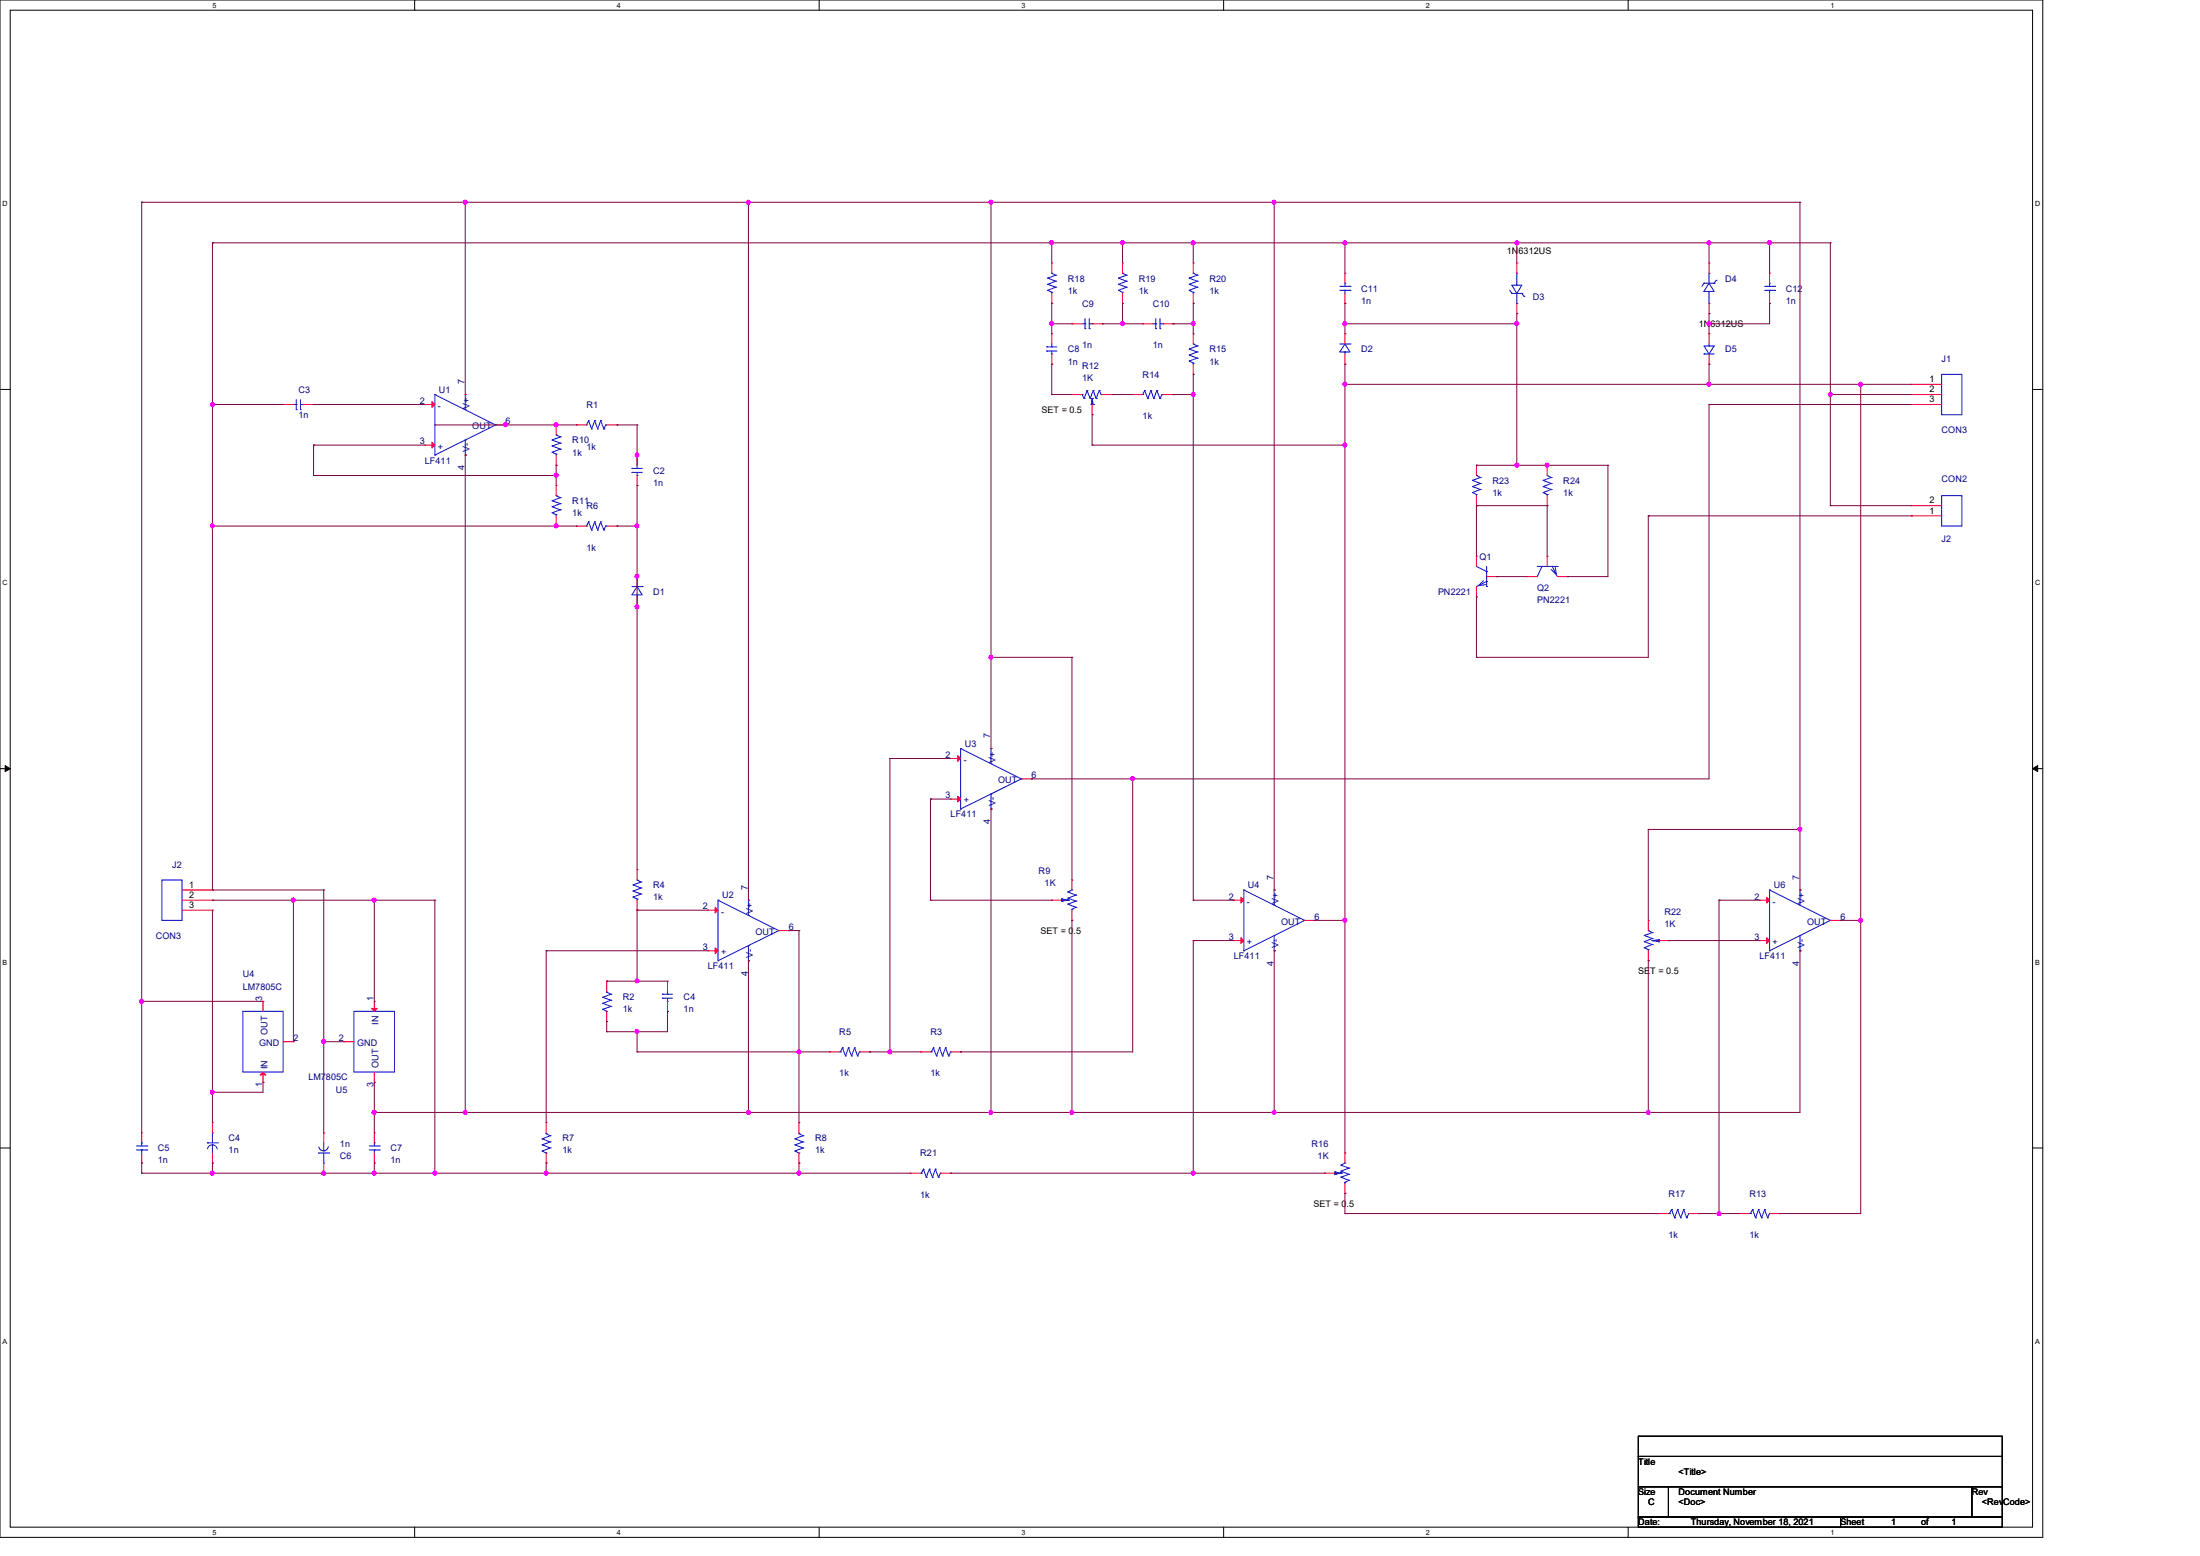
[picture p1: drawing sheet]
<svg xmlns="http://www.w3.org/2000/svg" width="420mm" height="297mm" viewBox="0 0 420 297" stroke-linecap="round" stroke-linejoin="round" font-family="sans-serif">
<path d="M0 0h390v293.5h-390zM1.9 1.9h386.1v289.6h-386.1z" fill="none" stroke="#000" stroke-width=".19"/>
<g fill="#fff">
<path d="M40.6 .2h.7v1.5h-.7z"/>
<path d="M40.6 291.7h.7v1.5h-.7z"/>
</g>
<path d="M79.2 0v1.9M79.2 291.5v2" fill="none" stroke="#000" stroke-width=".19"/>
<g fill="#fff">
<path d="M117.8 .2h.7v1.5h-.7z"/>
<path d="M117.8 291.7h.7v1.5h-.7z"/>
</g>
<path d="M156.4 0v1.9M156.4 291.5v2" fill="none" stroke="#000" stroke-width=".19"/>
<g fill="#fff">
<path d="M195 .2h.7v1.5h-.7z"/>
<path d="M195 291.7h.7v1.5h-.7z"/>
</g>
<path d="M233.6 0v1.9M233.6 291.5v2" fill="none" stroke="#000" stroke-width=".19"/>
<g fill="#fff">
<path d="M272.2 .2h.8v1.5h-.8z"/>
<path d="M272.2 291.7h.8v1.5h-.8z"/>
</g>
<path d="M310.8 0v1.9M310.8 291.5v2" fill="none" stroke="#000" stroke-width=".19"/>
<g fill="#fff">
<path d="M349.4 .2h.8v1.5h-.8z"/>
<path d="M349.4 291.7h.8v1.5h-.8z"/>
<path d="M.5 38.1h1v1.6h-1z"/>
<path d="M388.5 38.1h1v1.6h-1z"/>
<path d="M.5 110.5h1v1.6h-1z"/>
<path d="M388.5 110.5h1v1.6h-1z"/>
</g>
<path d="M0 74.3h1.9M388 74.3h2" fill="none" stroke="#000" stroke-width=".19"/>
<g fill="#fff">
<path d="M.5 182.9h.9v1.5h-.9z"/>
<path d="M388.5 182.9h.9v1.5h-.9z"/>
</g>
<path d="M0 146.7h1.9M388 146.7h2" fill="none" stroke="#000" stroke-width=".19"/>
<path d="M1 146.1l.9 .6-.9 .6zM388 146.7l1-.6v1.2z" fill="#000" stroke="#000" stroke-width=".19"/>
<g fill="#fff">
<path d="M.5 255.3h.9v1.5h-.9z"/>
<path d="M388.5 255.3h.9v1.5h-.9z"/>
</g>
<path d="M0 219.1h1.9M388 219.1h2M312.8 274.2h69.4v3.8h-69.4zM312.8 278h69.4v5.8h-69.4zM312.8 283.8h5.7v5.8h-5.7zM312.8 289.6h38.6v1.9h-38.6zM318.5 283.8h57.9v5.8h-57.9zM351.4 289.6h30.8v1.9h-30.8zM376.4 283.8h5.8v5.8h-5.8z" fill="none" stroke="#000" stroke-width=".19"/>
<g fill="none" stroke="#00f" stroke-width=".19">
<path d="M200 55.4h.1M200 54.3h.1M200 53.1h.1M200 55.4l.8 .4M200 54.3l1.5 .5M200 53.1l1.5 .6M200.8 52.2h.1M200.8 55.8h.1M200.8 52.2l.7 .3M200.8 55.8v.2M201.5 54.8h.1M201.5 53.7h.1"/>
<path d="M201.5 52.5h.1M201.5 54.8l-1.5 .6M201.5 53.7l-1.5 .6M201.5 52.5l-1.5 .6M213.5 55.4h.1M213.5 54.3h.1M213.5 53.1h.1M213.5 55.4l.8 .4M213.5 54.3l1.6 .5M213.5 53.1l1.6 .6M214.3 52.2h.1M214.3 55.8h.1"/>
<path d="M214.3 52.2l.8 .3M214.3 55.8v.2M215.1 54.8h.1M215.1 53.7h.1M215.1 52.5h.1M215.1 54.8l-1.6 .6M215.1 53.7l-1.6 .6M215.1 52.5l-1.6 .6M227 55.4h.1M227 54.3h.1M227 53.1h.1M227 55.4l.8 .4"/>
<path d="M227 54.3l1.6 .5M227 53.1l1.6 .6M227.8 52.2h.1M227.8 55.8h.1M227.8 55.8v.2M227.8 52.2l.8 .3M228.6 54.8h.1M228.6 53.7h.1M228.6 52.5h.1M228.6 54.8l-1.6 .6M228.6 53.7l-1.6 .6M228.6 52.5l-1.6 .6"/>
<path d="M255.8 55.4h1.9M255.8 54.7h1.9M256.8 54.1h.1M256.8 55.4h.1M256.8 54.1v.6M256.8 55.4v.6M257.7 55.4h.1M257.7 54.7h.1M288.2 55.4l.4 .6M288.6 54.4h1.9l-.9 1.6zM288.6 56h.1M288.6 56h1.9"/>
<path d="M289.6 54.4h.1M289.6 57.9h.1M289.6 52.2h.1M289.6 52.2v2.2M289.6 56v1.9M290.5 56h.1M290.5 56l.4 .6M290.9 56.6h.1M325.3 54.1h.1M325.3 54.1h1.9M325.3 54.1l-.4 .6M326.3 55.6h.1"/>
<path d="M326.3 54.1l.9 1.5h-1.9zM326.3 52.2h.1M326.3 57.9h.1M326.3 52.2v1.9M326.3 55.6v2.3M327.2 54.1h.1M327.6 53.5h.1M327.6 53.5l-.4 .6M336.9 55.4h1.9M336.9 54.7h1.9M337.8 54.1h.1M337.8 55.4h.1"/>
<path d="M337.8 54.1v.6M337.8 55.4v.6M338.8 55.4h.1M338.8 54.7h.1M56 77.2h.6M56.6 78.2h.1M56.6 77.2h.1M56.6 76.3v1.9M57.4 78.2h.1M57.4 76.3v1.9M57.4 77.2h.5M57.9 77.2h.1"/>
<path d="M83 75.3h.1M83 75.3l11.6 5.8M83 75.3v11.6M88.8 78.2h.1M88.8 75.3h.1M88.8 75.3v2.9M199.8 66.2h.1M199.8 67h.1M199.8 66.2h2M199.8 67h2M200.8 67.6h.1M200.8 66.2h.1"/>
<path d="M200.8 65.7v.5M200.8 67v.6M206.6 75.3h.1M206.6 61.8h.5M206.6 75.3l.4 .8M207 76.1h.1M207.1 62.7h.1M207.1 61.8h.1M207.1 60.8v1.9M207.5 74.5h.1M207.5 74.5l.6 1.6M207.5 74.5l-.5 1.6"/>
<path d="M207.9 62.7h.1M207.9 60.8v1.9M207.9 61.8h.6M208.1 76.1h.1M208.3 77.2h.1M208.3 77.2h.4M208.5 61.8h.1M208.5 76.1h.1M208.5 76.1l.2 1.1M208.5 76.1l-.2 1.1M208.5 76.1v1.1M208.7 74.5h.1"/>
<path d="M208.7 77.2h.1M208.7 74.5l.6 1.6M208.7 74.5l-.6 1.6M209.3 76.1h.1M209.8 74.5h.1M209.8 74.5l-.5 1.6M209.8 74.5l.4 .8M210.2 75.3h.1M210.2 75.3h.2M218.1 75.3h.1M218.5 74.5h.1M218.5 74.5l.6 1.6"/>
<path d="M218.5 74.5l-.4 .8M219.1 76.1h.1M219.7 74.5h.1M219.7 74.5l.6 1.6M219.7 74.5l-.6 1.6M220.1 61.8h.5M220.3 76.1h.1M220.6 62.7h.1M220.6 61.8h.1M220.6 60.8v1.9M220.9 74.5h.1M220.9 74.5l.5 1.6"/>
<path d="M220.9 74.5l-.6 1.6M221.4 76.1h.1M221.4 62.7h.1M221.4 61.8h.6M221.4 60.8v1.9M221.8 75.3h.1M221.8 75.3h.2M221.8 75.3l-.4 .8M222 61.8h.1M227 68.9h.1M227 67.8h.1M227 66.6h.1"/>
<path d="M227 68.9l.8 .4M227 67.8l1.6 .6M227 66.6l1.6 .6M227.8 65.7h.1M227.8 69.3h.1M227.8 65.7l.8 .3M227.8 69.3v.2M228.6 68.4h.1M228.6 67.2h.1M228.6 66h.1M228.6 68.4l-1.6 .5M228.6 67.2l-1.6 .6"/>
<path d="M228.6 66l-1.6 .6M255.8 65.7h1.9M256.8 65.7l.9 1.5h-1.9zM256.8 67.2h.1M256.8 67.2v.4M257.7 65.7h.1M325.3 66h1.9l-.9 1.6zM325.3 67.6h.1M325.3 67.6h1.9M326.3 66h.1M326.3 65.7v.3M370.7 71.5h3.8v7.7h-3.8z"/>
<path d="M83 86.9h.1M88.8 84h.1M88.8 86.9h.1M88.8 84v2.9M94.6 81.1h.1M94.6 81.1l-11.6 5.8M105.4 97.9h.1M105.4 96.7h.1M105.4 95.6h.1M105.4 86.3h.1M105.4 85.1h.1M105.4 84h.1"/>
<path d="M105.4 97.9l.8 .4M105.4 96.7l1.6 .6M105.4 95.6l1.6 .5M105.4 86.3l.8 .4M105.4 85.1l1.6 .6M105.4 84l1.6 .6M106.2 94.6h.1M106.2 98.3h.1M106.2 83h.1M106.2 86.7h.1M106.2 94.6l.8 .4M106.2 86.7v.2"/>
<path d="M106.2 98.3v.2M106.2 83l.8 .4M107 97.3h.1M107 96.1h.1M107 95h.1M107 85.7h.1M107 84.6h.1M107 83.4h.1M107 97.3l-1.6 .6M107 96.1l-1.6 .6M107 95l-1.6 .6M107 85.7l-1.6 .6"/>
<path d="M107 84.6l-1.6 .5M107 83.4l-1.6 .6M112 81.1h.1M112.4 99.6h.1M112.4 80.3h.1M112.4 99.6l.5 1.6M112.4 99.6l-.4 .8M112.4 80.3l.5 1.6M112.4 80.3l-.4 .8M112.9 81.9h.1M113.5 99.6h.1M113.5 80.3h.1"/>
<path d="M113.5 99.6l.6 1.6M113.5 99.6l-.6 1.6M113.5 80.3l.6 1.6M113.5 80.3l-.6 1.6M114.1 81.9h.1M114.7 99.6h.1M114.7 80.3h.1M114.7 99.6l.6 1.6M114.7 99.6l-.6 1.6M114.7 80.3l.6 1.6M114.7 80.3l-.6 1.6M115.3 81.9h.1"/>
<path d="M115.7 81.1h.1M115.7 81.1l-.4 .8M120.6 89.4h.1M120.6 90.2h.1M120.6 89.4h2M120.6 90.2h2M121.6 90.8h.1M121.6 89.4h.1M121.6 88.8v.6M121.6 90.2v.6M281.1 94h.1M281.1 92.9h.1"/>
<path d="M281.1 91.7h.1M281.1 94l.8 .4M281.1 92.9l1.5 .5M281.1 91.7l1.5 .6M281.9 90.8h.1M281.9 94.4h.1M281.9 90.8l.7 .3M281.9 94.4v.2M282.6 93.4h.1M282.6 92.3h.1M282.6 91.1h.1M282.6 93.4l-1.5 .6"/>
<path d="M282.6 92.3l-1.5 .6M282.6 91.1l-1.5 .6M294.6 94h.1M294.6 92.9h.1M294.6 91.7h.1M294.6 94l.8 .4M294.6 92.9l1.5 .5M294.6 91.7l1.5 .6M295.4 90.8h.1M295.4 94.4h.1M295.4 90.8l.7 .3M295.4 94.4v.2"/>
<path d="M296.1 93.4h.1M296.1 92.3h.1M296.1 91.1h.1M296.1 93.4l-1.5 .6M296.1 92.3l-1.5 .6M296.1 91.1l-1.5 .6M370.7 94.6h3.8v5.8h-3.8zM112 100.4h.1M112.9 101.2h.1M114.1 101.2h.1M115.3 101.2h.1M115.7 100.4h.1"/>
<path d="M115.7 100.4l-.4 .8M120.6 112h2M121.6 112l1 1.5h-2zM121.6 113.5h.1M121.6 113.5v.4M122.6 112h.1M281.9 108.1l1.9 1M283.2 110.8l-1 1 1.4-.2M283.8 109.1h.1M283.8 111h.1M283.8 112h.1M283.8 111l-1.9 1"/>
<path d="M283.8 108.1v3.9M293.5 108.1h3.8M294.4 108.1h.1M294.4 108.1l-.9 2M296.3 108.1h.1M296.3 108.1l1 2M296.9 108.3l.2 1.3-1-.9M297.3 108.1h.1M183.4 142.9h.1M183.4 154.4h.1M183.4 142.9l11.6 5.8M183.4 142.9v11.5"/>
<path d="M189.2 151.6h.1M189.2 145.8h.1M189.2 142.9h.1M189.2 154.4h.1M189.2 142.9v2.9M189.2 151.6v2.8M195 148.7h.1M195 148.7l-11.6 5.7M30.9 168h3.9v7.7h-3.9zM120.9 171.2h.1M120.9 170.1h.1M120.9 168.9h.1"/>
<path d="M120.9 171.2l.7 .4M120.9 170.1l1.5 .5M120.9 168.9l1.5 .6M121.6 168h.1M121.6 171.6h.1M121.6 171.6v.2M121.6 168l.8 .4M122.4 170.6h.1M122.4 169.5h.1M122.4 168.4h.1M122.4 170.6l-1.5 .6M122.4 169.5l-1.5 .6"/>
<path d="M122.4 168.4l-1.5 .5M137.1 171.8h.1M137.1 171.8l11.6 5.8M137.1 171.8v11.6M142.9 174.7h.1M142.9 171.8h.1M142.9 171.8v2.9M148.7 177.6h.1M148.7 177.6l-11.6 5.8M202.7 172h.1M202.7 171.6h.1M202.7 171.6l1.2 .2"/>
<path d="M202.7 171.6v.4M202.7 171.8h1.2M203.9 172.6h.1M203.9 171.4h.1M203.9 170.3h.1M203.9 171.8h.1M203.9 172.6l1.5 .6M203.9 171.4l1.5 .6M203.9 170.3l1.5 .6M203.9 171.8l-1.2 .2M204.6 169.9h.1M204.6 173.6h.1"/>
<path d="M204.6 169.9l-.7 .4M204.6 173.6v.1M205.4 170.9h.1M205.4 172h.1M205.4 173.2h.1M205.4 170.9l-1.5 .5M205.4 172l-1.5 .6M205.4 173.2l-.8 .4M237.4 169.9h.1M237.4 169.9l11.6 5.8M237.4 169.9v11.6M243.2 178.6h.1"/>
<path d="M243.2 172.8h.1M243.2 169.9h.1M243.2 169.9v2.9M243.2 178.6v2.9M249 175.7h.1M249 175.7l-11.6 5.8M313.9 178.6h.1M313.9 179.7h.1M313.9 178.6l1.5 .6M313.9 179.7l1.5 .6M314.7 177.6h.1M314.7 177.6l.7 .4"/>
<path d="M315.4 179.2h.1M315.4 178h.1M315.4 179.5h.1M315.4 179.2l-1.5 .5M315.4 178l-1.5 .6M315.4 179.5l1.2 .2M315.4 179.5h1.2M316.6 179.7h.1M316.6 179.4h.1M316.6 179.4l-1.2 .1M316.6 179.4v.3M337.8 169.9h.1"/>
<path d="M337.8 169.9v11.6M337.8 169.9l11.6 5.8M343.6 178.6h.1M343.6 172.8h.1M343.6 169.9h.1M343.6 169.9v2.9M343.6 178.6v2.9M349.4 175.7h.1M349.4 175.7l-11.6 5.8M46.4 193h7.7v11.6h-7.7zM67.6 193h7.7v11.6h-7.7zM115.1 190.4h.1"/>
<path d="M115.1 191.5h.1M115.1 192.7h.1M115.1 190.4l1.5 .5M115.1 191.5l1.5 .6M115.1 192.7l.7 .3M115.8 193h.1M115.8 189.4h.1M115.8 189.4l.8 .4M115.8 189.2v.2M116.6 189.8h.1M116.6 190.9h.1M116.6 192.1h.1"/>
<path d="M116.6 189.8l-1.5 .6M116.6 190.9l-1.5 .6M116.6 192.1l-1.5 .6M126.4 189.8h.1M126.4 190.5h.1M126.4 189.8h2M126.4 190.5h2M127.4 191.1h.1M127.4 189.8h.1M127.4 189.2v.6M127.4 190.5v.6M137.1 183.4h.1"/>
<path d="M142.9 180.5h.1M142.9 183.4h.1M142.9 180.5v2.9M237.4 181.5h.1M243.2 181.5h.1M313.9 180.9h.1M313.9 180.9l.8 .4M314.7 181.3h.1M314.7 181.3v.2M315.4 180.3h.1M315.4 180.3l-1.5 .6M337.8 181.5h.1"/>
<path d="M343.6 181.5h.1M26.1 219.5h1.9M26.1 218.7h1.9M27.1 218.1h.1M27.1 219.5h.1M27.1 218.1v.6M27.1 219.5v.6M28 219.5h.1M28 218.7h.1M39.6 218.1h.1M39.6 218.1h2.1M39.6 219.3a.95 .95 0 0 1 1-.8 .95 .95 0 0 1 .9 .8"/>
<path d="M40.6 216.2h.1M40.6 218.5h.1M40.6 216.2v1.9M40.6 218.5v1.6M61.8 219.7h.1M61.8 218.1v1.6M62.7 218.9a.93 .93 0 0 1-.9 .8 .93 .93 0 0 1-.9-.8M70.5 219.5h1.9M70.5 218.7h1.9M71.5 218.1h.1M71.5 219.5h.1M71.5 218.1v.6"/>
<path d="M71.5 219.5v.6M72.4 219.5h.1M72.4 218.7h.1M103.5 217.4h.1M103.5 218.5h.1M103.5 219.7h.1M103.5 217.4l1.5 .6M103.5 218.5l1.5 .6M103.5 219.7l.8 .4M104.3 216.4h.1M104.3 216.4l.7 .4M104.3 216.2v.2"/>
<path d="M105 216.8h.1M105 218h.1M105 219.1h.1M105 216.8l-1.5 .6M105 218l-1.5 .5M105 219.1l-1.5 .6M151.8 217.4h.1M151.8 218.5h.1M151.8 219.7h.1M151.8 217.4l1.5 .6M151.8 218.5l1.5 .6M151.8 219.7l.7 .4"/>
<path d="M152.5 216.4h.1M152.5 216.4l.8 .4M152.5 216.2v.2M153.3 216.8h.1M153.3 218h.1M153.3 219.1h.1M153.3 216.8l-1.5 .6M153.3 218l-1.5 .5M153.3 219.1l-1.5 .6M160.2 200.8h.2M160.4 200.8h.1M160.8 200h.1"/>
<path d="M160.8 200l-.4 .8M160.8 200l.6 1.5M161.4 201.5h.1M162 200h.1M162 200l-.6 1.5M162 200l.6 1.5M162.6 201.5h.1M163.2 200h.1M163.2 200l-.6 1.5M163.2 200l.5 1.5M163.7 201.5h.1M164.1 200.8h.1"/>
<path d="M164.1 200.8l-.4 .7M177.6 200.8h.2M177.8 200.8h.1M178.2 200h.1M178.2 200l-.4 .8M178.2 200l.6 1.5M178.8 201.5h.1M179.4 200h.1M179.4 200l-.6 1.5M179.4 200l.5 1.5M179.9 201.5h.1M180.5 200h.1"/>
<path d="M180.5 200l-.6 1.5M180.5 200l.6 1.5M181.1 201.5h.1M181.5 200.8h.1M181.5 200.8l-.4 .7M60.8 220.1h.1M60.8 220.1h2.1M61.8 222h.1M61.8 220.1v1.9M104.3 220.1h.1M152.5 220.1h.1M175.7 223.9h.2"/>
<path d="M175.9 223.9h.1M176.3 223.2h.1M176.3 223.2l-.4 .7M176.3 223.2l.5 1.5M176.8 224.7h.1M177.4 223.2h.1M177.4 223.2l-.6 1.5M177.4 223.2l.6 1.5M178 224.7h.1M178.6 223.2h.1M178.6 223.2l-.6 1.5M178.6 223.2l.6 1.5"/>
<path d="M179.2 224.7h.1M179.5 223.9h.1M179.5 223.9l-.3 .8M254.8 224.2h.1M254.8 223.7h.1M254.8 223.7l1.2 .2M254.8 223.7v.5M254.8 223.9h1.2M256 224.7h.1M256 223.6h.1M256 222.4h.1M256 223.9h.1"/>
<path d="M256 224.7l1.5 .6M256 223.6l1.5 .6M256 222.4l1.5 .6M256 223.9l-1.2 .3M256.8 222h.1M256.8 225.7h.1M256.8 222l-.8 .4M256.8 225.7v.2M257.5 223h.1M257.5 224.2h.1M257.5 225.3h.1M257.5 223l-1.5 .6"/>
<path d="M257.5 224.2l-1.5 .5M257.5 225.3l-.7 .4M318.5 231.6h.2M318.7 231.6h.1M319.1 230.9h.1M319.1 230.9l-.4 .7M319.1 230.9l.6 1.6M319.7 232.5h.1M320.3 230.9h.1M320.3 230.9l-.6 1.6M320.3 230.9l.5 1.6M320.8 232.5h.1"/>
<path d="M321.4 230.9h.1M321.4 230.9l-.6 1.6M321.4 230.9l.6 1.6M322 232.5h.1M322.4 231.6h.1M322.4 231.6l-.4 .9M334 231.6h.2M334.2 231.6h.1M334.6 230.9h.1M334.6 230.9l-.4 .7M334.6 230.9l.6 1.6M335.2 232.5h.1"/>
<path d="M335.7 230.9h.1M335.7 230.9l-.5 1.6M335.7 230.9l.6 1.6M336.3 232.5h.1M336.9 230.9h.1M336.9 230.9l-.6 1.6M336.9 230.9l.5 1.6M337.4 232.5h.1M337.8 231.6h.1M337.8 231.6l-.4 .9"/>
</g>
<g fill="none" stroke="#f00" stroke-width=".19">
<path d="M200.8 50.2h.1M200.8 57.9h.1M200.8 50.2v2M200.8 56v1.9M214.3 50.2h.1M214.3 57.9h.1M214.3 50.2v2M214.3 56v1.9M227.8 50.2h.1M227.8 57.9h.1M227.8 50.2v2M227.8 56v1.9"/>
<path d="M256.8 57.9h.1M256.8 52.2h.1M256.8 52.2v1.9M256.8 56v1.9M289.6 59.9h.1M289.6 50.2h.1M289.6 50.2v2M289.6 57.9v2M326.3 50.2h.1M326.3 59.9h.1M326.3 50.2v2M326.3 57.9v2"/>
<path d="M337.8 57.9h.1M337.8 52.2h.1M337.8 52.2v1.9M337.8 56v1.9M54.1 77.2h.1M54.1 77.2h1.9M57.9 77.2h2M59.9 77.2h.1M81.1 77.2h.1M81.1 77.2h1.9M88.8 75.3h.1M200.8 63.7h.1"/>
<path d="M200.8 69.5h.1M200.8 63.7v2M200.8 67.6v1.9M204.6 61.8h.1M204.6 75.3h.1M204.6 61.8h2M204.6 75.3h2M208.5 79.2h.1M208.5 61.8h1.9M208.5 77.2v2M210.4 61.8h.1M210.4 75.3h1.9"/>
<path d="M212.3 75.3h.1M216.2 75.3h.1M216.2 75.3h1.9M218.1 61.8h.1M218.1 61.8h2M222 61.8h1.9M222 75.3h1.9M223.9 75.3h.1M223.9 61.8h.1M227.8 63.7h.1M227.8 71.5h.1M227.8 63.7v2"/>
<path d="M227.8 69.5v2M256.8 69.5h.1M256.8 63.7h.1M256.8 63.7v2M256.8 67.6v1.9M326.3 63.7h.1M326.3 69.5h.1M326.3 63.7v2M326.3 67.6v1.9M364.9 73.4h.1M364.9 75.3h.1M364.9 77.2h.1"/>
<path d="M364.9 77.2h5.8M364.9 75.3h5.8M364.9 73.4h5.8M81.1 85h.1M81.1 85h1.9M88.8 86.9h.1M94.6 81.1h1.9M96.5 81.1h.1M106.2 92.7h.1M106.2 81.1h.1M106.2 88.8h.1M106.2 81.1v1.9"/>
<path d="M106.2 86.9v1.9M106.2 92.7v1.9M106.2 98.5v1.9M110.1 81.1h.1M110.1 81.1h1.9M115.8 81.1h2M117.8 81.1h.1M121.6 86.9h.1M121.6 92.7h.1M121.6 86.9v1.9M121.6 90.8v1.9M281.9 88.8h.1"/>
<path d="M281.9 96.5h.1M281.9 88.8v2M281.9 94.6v1.9M295.4 88.8h.1M295.4 96.5h.1M295.4 88.8v2M295.4 94.6v1.9M364.9 98.5h.1M364.9 96.5h.1M364.9 98.5h5.8M364.9 96.5h5.8M106.2 100.4h.1"/>
<path d="M110.1 100.4h.1M110.1 100.4h1.9M115.8 100.4h2M117.8 100.4h.1M121.6 115.8h.1M121.6 110.1h.1M121.6 110.1v1.9M121.6 113.9v1.9M281.9 106.2h.1M281.9 113.9h.1M281.9 106.2v1.9M281.9 112v1.9"/>
<path d="M283.8 110.1h1.9M285.7 110.1h.1M291.5 110.1h.1M291.5 110.1h2M295.4 106.2h.1M295.4 106.2v1.9M297.3 110.1h1.9M299.2 110.1h.1M181.5 144.8h.1M181.5 152.5h.1M181.5 144.8h1.9M181.5 152.5h1.9"/>
<path d="M189.2 142.9h.1M189.2 154.4h.1M195 148.7h1.9M196.9 148.7h.1M34.8 171.8h5.8M34.8 169.9h5.8M34.8 173.7h5.8M40.6 169.9h.1M40.6 171.8h.1M40.6 173.7h.1M121.6 166h.1M121.6 173.7h.1"/>
<path d="M121.6 166v2M121.6 171.8v1.9M135.1 173.7h.1M135.1 173.7h2M142.9 171.8h.1M148.7 177.6h1.9M150.6 177.6h.1M200.8 171.8h.1M200.8 171.8h1.9M204.6 168h.1M204.6 175.7h.1M204.6 168v1.9"/>
<path d="M204.6 173.7v2M235.5 171.8h.1M235.5 179.5h.1M235.5 179.5h1.9M235.5 171.8h1.9M243.2 169.9h.1M249 175.7h2M251 175.7h.1M314.7 175.7h.1M314.7 175.7v1.9M316.6 179.5h1.9M318.5 179.5h.1"/>
<path d="M335.9 171.8h.1M335.9 179.5h.1M335.9 179.5h1.9M335.9 171.8h1.9M343.6 169.9h.1M349.4 175.7h2M351.4 175.7h.1M50.2 191.1h.1M50.2 191.1v1.9M54.1 198.8h1.9M56 198.8h.1M65.7 198.8h.1"/>
<path d="M65.7 198.8h1.9M71.5 191.1h.1M71.5 191.1v1.9M115.8 195h.1M115.8 187.3h.1M115.8 187.3v1.9M115.8 193v2M127.4 187.3h.1M127.4 193h.1M127.4 187.3v1.9M127.4 191.1v1.9M135.1 181.5h.1"/>
<path d="M135.1 181.5h2M142.9 183.4h.1M243.2 181.5h.1M314.7 183.4h.1M314.7 181.5v1.9M343.6 181.5h.1M27.1 216.2h.1M27.1 216.2v1.9M40.6 214.3h.1M40.6 214.3v1.9M50.2 206.6h.1M50.2 204.6v2"/>
<path d="M61.8 216.2h.1M61.8 216.2v1.9M71.5 206.6h.1M71.5 216.2h.1M71.5 204.6v2M71.5 216.2v1.9M104.3 214.3h.1M104.3 214.3v1.9M152.5 214.3h.1M152.5 214.3v1.9M158.3 200.8h.1M158.3 200.8h1.9"/>
<path d="M164.1 200.8h1.9M166 200.8h.1M175.7 200.8h.1M175.7 200.8h1.9M181.5 200.8h1.9M183.4 200.8h.1M27.1 222h.1M27.1 220.1v1.9M40.6 222h.1M40.6 220.1v1.9M61.8 223.9h.1M61.8 222v1.9"/>
<path d="M71.5 222h.1M71.5 220.1v1.9M104.3 222h.1M104.3 220.1v1.9M152.5 222h.1M152.5 220.1v1.9M173.7 223.9h.1M173.7 223.9h2M179.5 223.9h2M181.5 223.9h.1M252.9 223.9h.1M252.9 223.9h1.9"/>
<path d="M256.8 220.1h.1M256.8 227.8h.1M256.8 220.1v1.9M256.8 225.9v1.9M316.6 231.6h.1M316.6 231.6h1.9M322.4 231.6h1.9M324.3 231.6h.1M332.1 231.6h.1M332.1 231.6h1.9M337.8 231.6h2M339.8 231.6h.1"/>
</g>
<g fill="#f00" stroke="#f00" stroke-width=".19">
<path d="M82.5 76.7l.5 .5-.5 .6z"/>
<path d="M82.5 84.4l.5 .6-.5 .5z"/>
<path d="M70.9 192.5h1.1l-.5 .5z"/>
<path d="M50.2 204.6l.6 .6h-1.1z"/>
<path d="M236.9 171.3l.5 .5-.5 .6z"/>
<path d="M236.9 179l.5 .5-.5 .6z"/>
<path d="M182.8 144.2l.6 .6-.6 .5z"/>
<path d="M182.8 152l.6 .5-.6 .6z"/>
<path d="M136.5 173.2l.6 .5-.6 .6z"/>
<path d="M136.5 180.9l.6 .6-.6 .5z"/>
<path d="M337.3 171.3l.5 .5-.5 .6z"/>
<path d="M337.3 179l.5 .5-.5 .6z"/>
</g>
<g fill="none" stroke="#800040" stroke-width=".19">
<path d="M27.1 38.6h.1M27.1 38.6h316.5M27.1 38.6v177.6M88.8 38.6h.1M88.8 38.6v36.7M142.9 38.6h.1M142.9 38.6v133.2M189.2 38.6h.1M189.2 38.6v104.3M243.2 38.6h.1M243.2 38.6v131.3M343.6 38.6h.1"/>
<path d="M343.6 38.6v131.3M40.6 46.4h.1M40.6 46.4v123.5M40.6 46.4h308.8M200.8 57.9h.1M200.8 46.4h.1M200.8 46.4v3.8M200.8 57.9v5.8M214.3 57.9h.1M214.3 46.4h.1M214.3 46.4v3.8M214.3 57.9v3.9"/>
<path d="M227.8 57.9h.1M227.8 46.4h.1M227.8 46.4v3.8M227.8 57.9v5.8M256.8 46.4h.1M256.8 57.9h.1M256.8 46.4v5.8M256.8 57.9v5.8M289.6 59.9h.1M289.6 46.4h.1M289.6 46.4v3.8M289.6 59.9v28.9"/>
<path d="M326.3 46.4h.1M326.3 59.9h.1M326.3 46.4v3.8M326.3 59.9v3.8M337.8 57.9h.1M337.8 46.4h.1M337.8 57.9v3.9h-11.5M337.8 46.4v5.8M349.4 46.4h.1M349.4 46.4v50.1M40.6 77.2h.1M40.6 77.2h13.5"/>
<path d="M59.9 77.2h.1M59.9 77.2h21.2M200.8 69.5h.1M200.8 61.8h.1M200.8 75.3h.1M200.8 69.5v5.8M200.8 61.8h3.8M200.8 75.3h3.8M208.5 79.2h.1M208.5 79.2v5.8M210.4 61.8h.1M210.4 61.8h7.7"/>
<path d="M212.3 75.3h.1M212.3 75.3h3.9M214.3 61.8h.1M223.9 61.8h.1M223.9 75.3h.1M223.9 61.8h3.9M223.9 75.3h3.9M227.8 75.3h.1M227.8 71.5h.1M227.8 61.8h.1M227.8 71.5v100.3M256.8 73.4h.1"/>
<path d="M256.8 69.5h.1M256.8 61.8h.1M256.8 69.5v150.6M256.8 61.8h32.8M256.8 73.4h108.1M289.6 61.8h.1M326.3 69.5h.1M326.3 73.4h.1M326.3 61.8h.1M326.3 77.2h.1M326.3 77.2h38.6M326.3 69.5v3.9"/>
<path d="M326.3 77.2v71.5h-129.4M349.4 75.3h.1M349.4 75.3h15.5M355.2 73.4h.1M355.2 73.4v158.2h-15.4M59.9 85h.1M59.9 90.8h.1M59.9 85h21.2M59.9 85v5.8M59.9 90.8h46.3M83 81.1h.1M83 81.1h27.1"/>
<path d="M88.8 86.9h.1M88.8 86.9v125.4M96.5 81.1h.1M106.2 88.8h.1M106.2 81.1h.1M106.2 90.8h.1M106.2 88.8v3.9M117.8 81.1h.1M117.8 81.1h3.8M121.6 81.1h.1M121.6 86.9h.1M121.6 92.7h.1"/>
<path d="M121.6 81.1v7.7M121.6 92.7v73.3M208.5 85h.1M208.5 85h48.3M256.8 85h.1M281.9 88.8h.1M281.9 96.5h.1M281.9 88.8h25.1M281.9 96.5h13.5M281.9 96.5v9.7M289.6 88.8h.1M295.4 96.5h.1"/>
<path d="M295.4 88.8h.1M295.4 96.5v9.7M307 88.8h.1M307 88.8v21.3h-7.8M314.7 98.5h.1M314.7 98.5v27h-32.8M314.7 98.5h50.2M349.4 96.5h.1M349.4 96.5h15.5M40.6 100.4h.1M40.6 100.4h69.5M106.2 100.4h.1"/>
<path d="M117.8 100.4h.1M117.8 100.4h3.8M121.6 110.1h.1M121.6 100.4h.1M121.6 115.8h.1M281.9 113.9h.1M281.9 113.9v11.6M285.7 110.1h.1M285.7 110.1h5.8M299.2 110.1h.1M189.2 125.5h.1M189.2 125.5h15.4"/>
<path d="M204.6 125.5h.1M204.6 125.5v42.5M281.9 125.5h.1M169.9 144.8h.1M169.9 144.8h11.6M169.9 144.8v56M177.6 152.5h.1M177.6 152.5v19.3M177.6 152.5h3.9M189.2 154.4h.1M189.2 154.4v57.9M196.9 148.7h.1"/>
<path d="M216.2 148.7h.1M216.2 148.7v52.1h-32.8M314.7 158.3h.1M314.7 158.3v17.4M314.7 158.3h28.9M343.6 158.3h.1M40.6 171.8h.1M40.6 169.9h.1M40.6 173.7v40.6M40.6 171.8h42.4M40.6 169.9h21.2M56 171.8h.1"/>
<path d="M56 171.8v27M61.8 169.9h.1M61.8 169.9v46.3M71.5 171.8h.1M71.5 171.8v19.3M83 171.8h.1M83 171.8v52.1M121.6 173.7h.1M121.6 173.7h13.5M121.6 173.7v13.6M150.6 177.6h.1M150.6 177.6h1.9"/>
<path d="M152.5 177.6h.1M152.5 177.6v36.7M177.6 171.8h.1M177.6 171.8h23.2M204.6 175.7h.1M204.6 175.7v36.6M227.8 179.5h.1M227.8 171.8h.1M227.8 171.8h7.7M227.8 179.5h7.7M227.8 179.5v44.4M251 175.7h.1"/>
<path d="M251 175.7h5.8M256.8 175.7h.1M318.5 179.5h.1M318.5 179.5h17.4M328.2 171.8h.1M328.2 171.8h7.7M328.2 171.8v59.8M351.4 175.7h.1M351.4 175.7h3.8M355.2 175.7h.1M27.1 191.1h.1M27.1 191.1h23.1"/>
<path d="M61.8 198.8h.1M61.8 198.8h3.9M104.3 181.5h.1M104.3 181.5v32.8M104.3 181.5h30.8M115.8 187.3h.1M115.8 196.9h.1M115.8 195h.1M115.8 187.3h11.6M115.8 195v1.9M121.6 187.3h.1M121.6 196.9h.1"/>
<path d="M121.6 196.9v3.9M127.4 193h.1M127.4 193v3.9h-11.6M142.9 183.4h.1M142.9 183.4v28.9M243.2 181.5h.1M243.2 181.5v30.8M314.7 183.4h.1M314.7 183.4v28.9M343.6 181.5h.1M343.6 181.5v30.8h-272.1M40.6 208.5h.1"/>
<path d="M50.2 206.6h.1M50.2 206.6v1.9h-9.6M71.5 206.6h.1M71.5 212.3h.1M71.5 206.6v9.6M88.8 212.3h.1M121.6 200.8h.1M121.6 200.8h36.7M142.9 212.3h.1M152.5 200.8h.1M166 200.8h.1M166 200.8h9.7"/>
<path d="M169.9 200.8h.1M183.4 200.8h.1M189.2 212.3h.1M204.6 212.3h.1M243.2 212.3h.1M314.7 212.3h.1M27.1 223.9h.1M27.1 222h.1M27.1 222v1.9M27.1 223.9h146.6M40.6 223.9h.1M40.6 222h.1"/>
<path d="M40.6 222v1.9M61.8 223.9h.1M71.5 222h.1M71.5 223.9h.1M71.5 222v1.9M83 223.9h.1M104.3 222h.1M104.3 223.9h.1M104.3 222v1.9M152.5 222h.1M152.5 223.9h.1M152.5 222v1.9"/>
<path d="M181.5 223.9h.1M181.5 223.9h71.4M227.8 223.9h.1M256.8 227.8h.1M256.8 231.6h.1M256.8 227.8v3.8M256.8 231.6h59.8M324.3 231.6h.1M324.3 231.6h7.8M328.2 231.6h.1M339.8 231.6h.1"/>
</g>
<g fill="#f0f" stroke="#f0f" stroke-width=".19">
<circle cx="106.2" cy="90.7" r=".38"/>
<circle cx="40.5" cy="100.4" r=".37"/>
<circle cx="121.6" cy="187.2" r=".37"/>
<circle cx="56" cy="171.8" r=".37"/>
<circle cx="40.5" cy="208.5" r=".37"/>
<circle cx="27" cy="191.1" r=".37"/>
<circle cx="61.8" cy="223.9" r=".38"/>
<circle cx="40.5" cy="223.9" r=".37"/>
<circle cx="61.8" cy="198.8" r=".38"/>
<circle cx="71.4" cy="171.8" r=".38"/>
<circle cx="71.4" cy="223.9" r=".38"/>
<circle cx="83" cy="223.9" r=".37"/>
<circle cx="104.2" cy="223.9" r=".37"/>
<circle cx="152.5" cy="223.9" r=".37"/>
<circle cx="88.8" cy="212.3" r=".37"/>
<circle cx="71.4" cy="212.3" r=".38"/>
<circle cx="88.8" cy="38.6" r=".37"/>
<circle cx="106.2" cy="81.1" r=".38"/>
<circle cx="96.5" cy="81.1" r=".38"/>
<circle cx="121.6" cy="110" r=".37"/>
<circle cx="106.2" cy="100.4" r=".38"/>
<circle cx="189.2" cy="125.5" r=".37"/>
<circle cx="142.8" cy="38.6" r=".37"/>
<circle cx="121.6" cy="196.9" r=".37"/>
<circle cx="169.9" cy="200.8" r=".37"/>
<circle cx="142.8" cy="212.3" r=".37"/>
<circle cx="204.6" cy="212.3" r=".37"/>
<circle cx="189.2" cy="212.3" r=".37"/>
<circle cx="227.8" cy="223.9" r=".37"/>
<circle cx="243.2" cy="38.6" r=".37"/>
<circle cx="189.2" cy="38.6" r=".37"/>
<circle cx="227.8" cy="75.3" r=".37"/>
<circle cx="40.5" cy="77.2" r=".37"/>
<circle cx="200.8" cy="46.3" r=".37"/>
<circle cx="200.8" cy="61.8" r=".37"/>
<circle cx="214.3" cy="61.8" r=".37"/>
<circle cx="227.8" cy="61.8" r=".37"/>
<circle cx="214.3" cy="46.3" r=".37"/>
<circle cx="256.7" cy="46.3" r=".37"/>
<circle cx="227.8" cy="46.3" r=".37"/>
<circle cx="256.7" cy="175.7" r=".37"/>
<circle cx="256.7" cy="84.9" r=".37"/>
<circle cx="121.6" cy="86.9" r=".37"/>
<circle cx="121.6" cy="100.4" r=".37"/>
<circle cx="121.6" cy="115.8" r=".37"/>
<circle cx="152.5" cy="200.8" r=".37"/>
<circle cx="326.2" cy="73.3" r=".37"/>
<circle cx="256.7" cy="73.3" r=".37"/>
<circle cx="256.7" cy="61.8" r=".37"/>
<circle cx="326.2" cy="46.3" r=".37"/>
<circle cx="289.6" cy="46.3" r=".38"/>
<circle cx="326.2" cy="61.8" r=".37"/>
<circle cx="337.8" cy="46.3" r=".38"/>
<circle cx="349.4" cy="75.3" r=".37"/>
<circle cx="216.2" cy="148.6" r=".38"/>
<circle cx="328.2" cy="231.6" r=".38"/>
<circle cx="314.6" cy="212.3" r=".37"/>
<circle cx="243.2" cy="212.3" r=".37"/>
<circle cx="343.6" cy="158.3" r=".37"/>
<circle cx="355.2" cy="175.7" r=".37"/>
<circle cx="355.2" cy="73.3" r=".37"/>
<circle cx="289.6" cy="88.8" r=".38"/>
<circle cx="289.6" cy="61.8" r=".38"/>
<circle cx="295.3" cy="88.8" r=".37"/>
</g>
<g font-size="1.7" fill="#000080">
<text x="203.9" y="53.8">R18</text>
<text x="217.4" y="53.8">R19</text>
<text x="230.9" y="53.8">R20</text>
<text x="329.3" y="53.8">D4</text>
<text x="203.9" y="56">1k</text>
<text x="206.6" y="58.6">C9</text>
<text x="217.4" y="56">1k</text>
<text x="220.1" y="58.6">C10</text>
<text x="230.9" y="56">1k</text>
<text x="259.8" y="55.7">C11</text>
<text x="259.8" y="58">1n</text>
<text x="292.6" y="57.2">D3</text>
<text x="340.9" y="55.7">C12</text>
<text x="340.9" y="58">1n</text>
<text x="203.9" y="67.3">C8</text>
<text x="203.9" y="69.6">1n</text>
<text x="206.6" y="66.5">1n</text>
<text x="206.6" y="70.4">R12</text>
<text x="220.1" y="66.5">1n</text>
<text x="230.9" y="67.3">R15</text>
<text x="230.9" y="69.6">1k</text>
<text x="259.8" y="67.3">D2</text>
<text x="329.3" y="67.3">D5</text>
<text x="370.7" y="69.2">J1</text>
<text x="57" y="75">C3</text>
<text x="80.1" y="77.1">2</text>
<text x="83.8" y="75">U1</text>
<text x="88.7" y="73.4" transform="rotate(-90 88.7 73.4)">7</text>
<text x="112" y="77.9">R1</text>
<text x="206.6" y="72.6">1K</text>
<text x="218.1" y="72.1">R14</text>
<text x="57" y="79.8">1n</text>
<text x="83.6" y="78.1">-</text>
<text x="89.7" y="78" transform="rotate(-90 89.7 78)">V+</text>
<text x="90.2" y="81.9">OUT</text>
<text x="96.5" y="81">6</text>
<text x="218.1" y="80">1k</text>
<text x="370.7" y="82.7">CON3</text>
<text x="80.1" y="84.8">3</text>
<text x="81.1" y="88.5">LF411</text>
<text x="83.6" y="85.8">+</text>
<text x="88.7" y="89.8" transform="rotate(-90 88.7 89.8)">4</text>
<text x="89.7" y="86.3" transform="rotate(-90 89.7 86.3)">V-</text>
<text x="109.3" y="84.6">R10</text>
<text x="109.3" y="87">1k</text>
<text x="112" y="85.8">1k</text>
<text x="124.7" y="90.4">C2</text>
<text x="124.7" y="92.7">1n</text>
<text x="284.9" y="92.4">R23</text>
<text x="284.9" y="94.7">1k</text>
<text x="298.4" y="92.4">R24</text>
<text x="298.4" y="94.7">1k</text>
<text x="370.7" y="91.9">CON2</text>
<text x="109.3" y="96.2">R11</text>
<text x="109.3" y="98.5">1k</text>
<text x="112" y="97.2">R6</text>
<text x="112" y="105.1">1k</text>
<text x="282.4" y="106.8">Q1</text>
<text x="370.7" y="103.5">J2</text>
<text x="124.7" y="113.6">D1</text>
<text x="274.5" y="113.6">PN2221</text>
<text x="293.4" y="112.8">Q2</text>
<text x="293.4" y="115.1">PN2221</text>
<text x="184.2" y="142.5">U3</text>
<text x="189.1" y="140.9" transform="rotate(-90 189.1 140.9)">7</text>
<text x="180.5" y="144.6">2</text>
<text x="184" y="145.6">-</text>
<text x="190" y="145.6" transform="rotate(-90 190 145.6)">V+</text>
<text x="190.5" y="149.5">OUT</text>
<text x="196.9" y="148.5">6</text>
<text x="180.5" y="152.4">3</text>
<text x="184" y="153.4">+</text>
<text x="190" y="153.9" transform="rotate(-90 190 153.9)">V-</text>
<text x="181.5" y="156">LF411</text>
<text x="189.1" y="157.3" transform="rotate(-90 189.1 157.3)">4</text>
<text x="32.8" y="165.7">J2</text>
<text x="198.3" y="166.9">R9</text>
<text x="243.1" y="168" transform="rotate(-90 243.1 168)">7</text>
<text x="343.5" y="168" transform="rotate(-90 343.5 168)">7</text>
<text x="124.7" y="169.6">R4</text>
<text x="124.7" y="171.9">1k</text>
<text x="134.2" y="173.6">2</text>
<text x="137.8" y="171.5">U2</text>
<text x="142.7" y="169.9" transform="rotate(-90 142.7 169.9)">7</text>
<text x="199.4" y="169.2">1K</text>
<text x="234.6" y="171.7">2</text>
<text x="238" y="172.7">-</text>
<text x="238.2" y="169.6">U4</text>
<text x="244.1" y="172.6" transform="rotate(-90 244.1 172.6)">V+</text>
<text x="334.9" y="171.7">2</text>
<text x="338.4" y="172.7">-</text>
<text x="338.6" y="169.6">U6</text>
<text x="344.5" y="172.6" transform="rotate(-90 344.5 172.6)">V+</text>
<text x="29.8" y="179.2">CON3</text>
<text x="137.7" y="174.6">-</text>
<text x="143.7" y="174.5" transform="rotate(-90 143.7 174.5)">V+</text>
<text x="144.2" y="178.4">OUT</text>
<text x="150.6" y="177.5">6</text>
<text x="234.6" y="179.4">3</text>
<text x="244.6" y="176.5">OUT</text>
<text x="250.9" y="175.6">6</text>
<text x="317.7" y="174.6">R22</text>
<text x="317.7" y="176.9">1K</text>
<text x="334.9" y="179.4">3</text>
<text x="345" y="176.5">OUT</text>
<text x="351.4" y="175.6">6</text>
<text x="134.2" y="181.4">3</text>
<text x="135.1" y="185">LF411</text>
<text x="137.7" y="182.3">+</text>
<text x="143.7" y="182.8" transform="rotate(-90 143.7 182.8)">V-</text>
<text x="235.5" y="183.1">LF411</text>
<text x="238" y="180.4">+</text>
<text x="243.1" y="184.4" transform="rotate(-90 243.1 184.4)">4</text>
<text x="244.1" y="180.9" transform="rotate(-90 244.1 180.9)">V-</text>
<text x="335.9" y="183.1">LF411</text>
<text x="338.4" y="180.4">+</text>
<text x="343.5" y="184.4" transform="rotate(-90 343.5 184.4)">4</text>
<text x="344.5" y="180.9" transform="rotate(-90 344.5 180.9)">V-</text>
<text x="46.4" y="186.6">U4</text>
<text x="46.4" y="188.9">LM7805C</text>
<text x="50.1" y="191.1" transform="rotate(-90 50.1 191.1)">3</text>
<text x="71.3" y="191.1" transform="rotate(-90 71.3 191.1)">1</text>
<text x="118.9" y="190.8">R2</text>
<text x="130.5" y="190.8">C4</text>
<text x="142.7" y="186.3" transform="rotate(-90 142.7 186.3)">4</text>
<text x="51.1" y="197.5" transform="rotate(-90 51.1 197.5)">OUT</text>
<text x="72.3" y="195.6" transform="rotate(-90 72.3 195.6)">IN</text>
<text x="118.9" y="193.1">1k</text>
<text x="130.5" y="193.1">1n</text>
<text x="160.2" y="197.6">R5</text>
<text x="177.6" y="197.6">R3</text>
<text x="49.4" y="199.7">GND</text>
<text x="56" y="198.7">2</text>
<text x="64.7" y="198.7">2</text>
<text x="68.2" y="199.7">GND</text>
<text x="72.3" y="203.9" transform="rotate(-90 72.3 203.9)">OUT</text>
<text x="50.1" y="207.5" transform="rotate(-90 50.1 207.5)">1</text>
<text x="51.1" y="204" transform="rotate(-90 51.1 204)">IN</text>
<text x="58.9" y="206.2">LM7805C</text>
<text x="64.1" y="208.6">U5</text>
<text x="71.3" y="207.5" transform="rotate(-90 71.3 207.5)">3</text>
<text x="160.2" y="205.5">1k</text>
<text x="177.6" y="205.5">1k</text>
<text x="30.1" y="219.7">C5</text>
<text x="43.6" y="220.1">1n</text>
<text x="43.6" y="217.8">C4</text>
<text x="64.9" y="219">1n</text>
<text x="64.9" y="221.3">C6</text>
<text x="74.5" y="219.7">C7</text>
<text x="107.4" y="217.8">R7</text>
<text x="107.4" y="220.1">1k</text>
<text x="155.6" y="217.8">R8</text>
<text x="155.6" y="220.1">1k</text>
<text x="175.7" y="220.7">R21</text>
<text x="250.4" y="219">R16</text>
<text x="251.5" y="221.3">1K</text>
<text x="30.1" y="222.1">1n</text>
<text x="74.5" y="222.1">1n</text>
<text x="175.7" y="228.6">1k</text>
<text x="318.5" y="228.4">R17</text>
<text x="334" y="228.4">R13</text>
<text x="318.5" y="236.3">1k</text>
<text x="334" y="236.3">1k</text>
</g>
<g font-size="1.7">
<text x="287.6" y="48.5">1N6312US</text>
<text x="324.3" y="62.4">1N6312US</text>
<text x="368.3" y="72.9">1</text>
<text x="368.3" y="74.9">2</text>
<text x="368.3" y="76.8">3</text>
<text x="198.8" y="78.8">SET = 0.5</text>
<text x="368.3" y="98">1</text>
<text x="368.3" y="96.1">2</text>
<text x="36.1" y="169.5">1</text>
<text x="36.1" y="171.4">2</text>
<text x="36.1" y="173.3">3</text>
<text x="198.7" y="178.3">SET = 0.5</text>
<text x="312.8" y="186">SET = 0.5</text>
<text x="250.8" y="230.4">SET = 0.5</text>
<text x="312.8" y="279.6">Title</text>
<text x="320.5" y="281.5">&lt;Title&gt;</text>
<text x="312.8" y="285.4">Size</text>
<text x="314.7" y="287.3">C</text>
<text x="320.4" y="285.4">Document Number</text>
<text x="320.5" y="287.3">&lt;Doc&gt;</text>
<text x="376.4" y="285.4">Rev</text>
<text x="378.4" y="287.3">&lt;RevCode&gt;</text>
<text x="312.8" y="291.2">Date:</text>
<text x="322.8" y="291.2">Thursday, November 18, 2021</text>
<text x="351.3" y="291.2">Sheet</text>
<text x="361" y="291.2">1</text>
<text x="366.8" y="291.2">of</text>
<text x="372.6" y="291.2">1</text>
</g>
<g font-size="1.4">
<text x="40.6" y="1.4">5</text>
<text x="117.8" y="1.4">4</text>
<text x="195" y="1.4">3</text>
<text x="272.2" y="1.4">2</text>
<text x="349.4" y="1.4">1</text>
<text x=".5" y="39.4">D</text>
<text x="388.5" y="39.4">D</text>
<text x=".5" y="111.8">C</text>
<text x="388.5" y="111.8">C</text>
<text x=".5" y="184.2">B</text>
<text x="388.5" y="184.2">B</text>
<text x=".5" y="256.5">A</text>
<text x="388.5" y="256.5">A</text>
<text x="40.6" y="292.9">5</text>
<text x="117.8" y="292.9">4</text>
<text x="195" y="292.9">3</text>
<text x="272.2" y="292.9">2</text>
<text x="349.4" y="292.9">1</text>
</g>
</svg>
